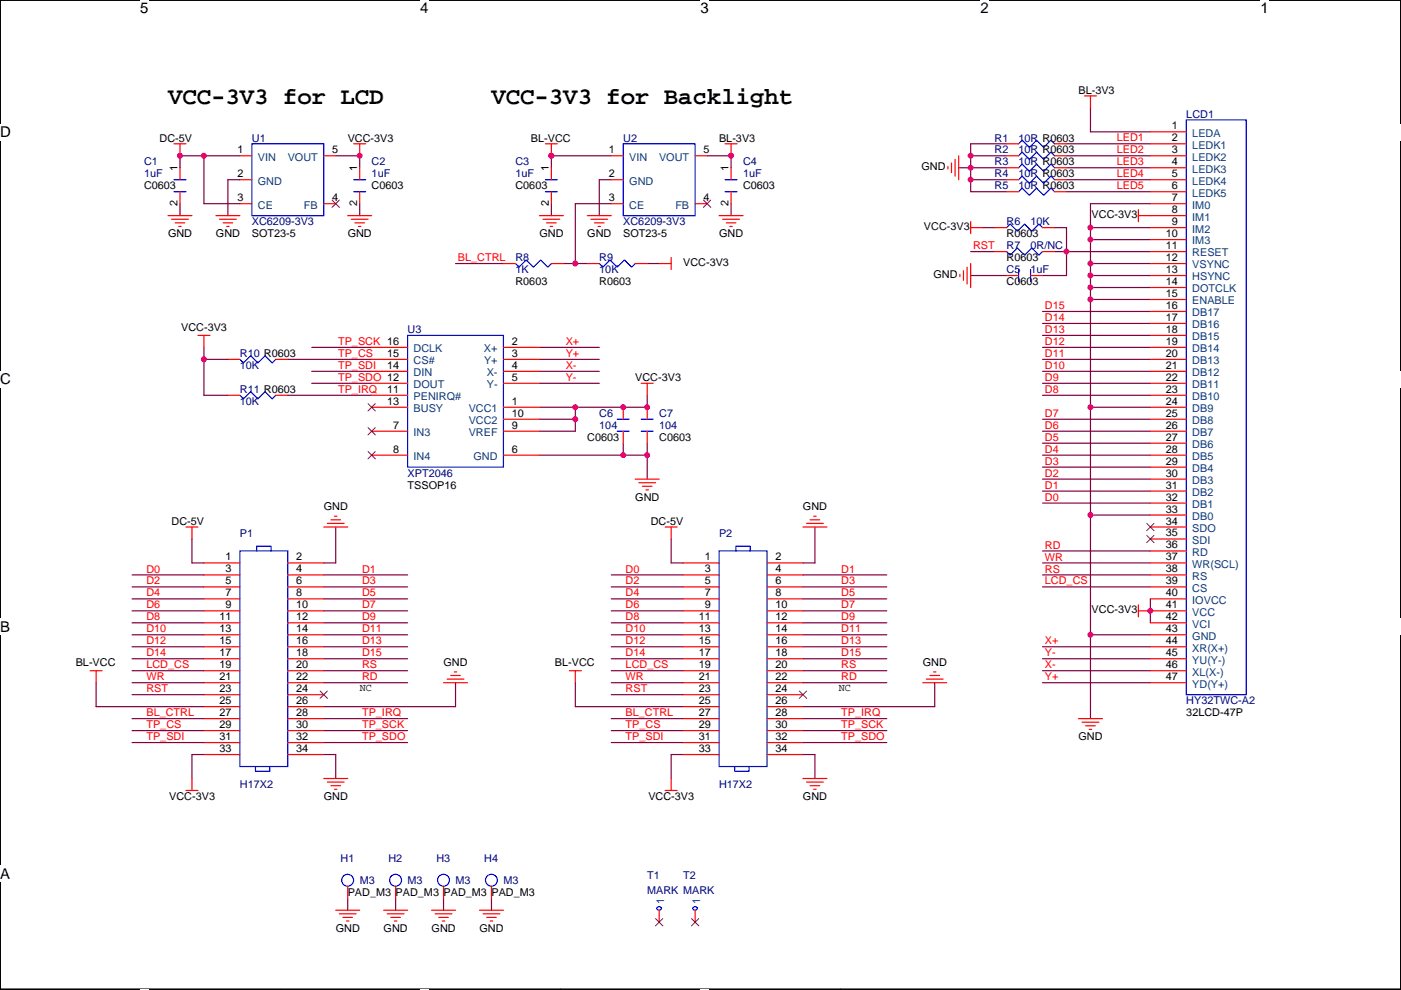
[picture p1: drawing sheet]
<svg xmlns="http://www.w3.org/2000/svg" width="297mm" height="210mm" viewBox="0 0 297 210" stroke-linecap="round" stroke-linejoin="round" font-family="sans-serif">
<path d="M.1 0h296.9v209.8h-296.9z" fill="none" stroke="#000" stroke-width=".25"/>
<g fill="#fff">
<path d="M29.7 0h1.8v3.5h-1.8z"/>
<path d="M29.7 209.8l1.8 .1z"/>
</g>
<path d="M59.4 0h.1M59.4 209.8h.1" fill="none" stroke="#000" stroke-width=".25"/>
<g fill="#fff">
<path d="M89.1 0h1.8v3.5h-1.8z"/>
<path d="M89.1 209.8l1.8 .1z"/>
</g>
<path d="M118.8 0h.1M118.8 209.8h.1" fill="none" stroke="#000" stroke-width=".25"/>
<g fill="#fff">
<path d="M148.5 0h1.8v3.5h-1.8z"/>
<path d="M148.5 209.8l1.8 .1z"/>
</g>
<path d="M178.2 0h.1M178.2 209.8h.1" fill="none" stroke="#000" stroke-width=".25"/>
<path d="M207.9 0h1.7v3.5h-1.7z" fill="#fff"/>
<path d="M237.6 0h.1" fill="none" stroke="#000" stroke-width=".25"/>
<g fill="#fff">
<path d="M267.3 0h1.7v3.5h-1.7z"/>
<path d="M.1 26.2h2.2v3.6h-2.2z"/>
<path d="M297 26.2v3.6z"/>
<path d="M.1 78.7h2.2v3.5h-2.2z"/>
<path d="M297 78.7v3.5z"/>
</g>
<path d="M.1 52.5h.1M297 52.5h.1" fill="none" stroke="#000" stroke-width=".25"/>
<g fill="#fff">
<path d="M.1 131.1h2.1v3.6h-2.1z"/>
<path d="M297 131.1v3.6z"/>
</g>
<path d="M.1 104.9h.1M297 104.9h.1" fill="none" stroke="#000" stroke-width=".25"/>
<path d="M0 183.6h2.2v3.5h-2.2z" fill="#fff"/>
<path d="M.1 157.4h.1M297 157.4h.1" fill="none" stroke="#000" stroke-width=".25"/>
<g fill="none" stroke="#800040" stroke-width=".25">
<path d="M43.2 33h-5v2.6M43.2 33v10.2h7.7M43.2 33h7.7M50.9 38.1h-2.6v7.6M71.2 33h5.1v2.6M129.6 33h-12.7v2.6M129.6 38.1h-2.5v7.6M149.9 33h5.1v2.6M203.3 35.6h2.5M205.8 38.1h7.6M205.8 35.6h7.6M205.8 35.6v2.5"/>
<path d="M205.8 33v2.6M205.8 38.1v2.6h7.6M205.8 33h7.6M213.4 30.5h-7.6v2.5M226.1 30.5h17.8M226.1 33h17.8M226.1 35.6h17.8M226.1 38.1h17.8M231.2 22.9v5.1h12.7M38.2 43.2v2.5M76.3 43.2v2.5M96.6 55.9h10.1"/>
<path d="M116.9 43.2v2.5M119.4 55.9h5.1M129.6 43.2h-7.6v12.7M137.2 55.9h2.6M155 43.2v2.5M205.8 53.4h5.1M205.8 58.4h7.6M208.3 48.3h2.6M223.6 53.4h2.5M223.6 48.3h2.5v5.1M226.1 40.7h17.8M226.1 53.4h17.8"/>
<path d="M226.1 53.4v5h-5.1M231.2 55.9h12.7M231.2 55.9v2.5h12.7M231.2 58.4v2.6h12.7M231.2 48.3v2.5M231.2 48.3h12.7M231.2 50.8v5.1M231.2 50.8h12.7M243.9 43.2h-12.7v5.1M43.2 73.7v2.5M48.3 76.2h-5.1v7.6h5.1M61 76.2h17.8"/>
<path d="M66.1 73.7h12.7M66.1 78.8h12.7M114.4 73.7h12.7M114.4 76.2h12.7M114.4 78.8h12.7M221 66.1h22.9M221 68.6h22.9M221 71.1h22.9M221 73.7h22.9M221 76.2h22.9M221 78.8h22.9M231.2 63.5h12.7"/>
<path d="M231.2 61v2.5M231.2 63.5v22.9M61 83.8h17.8M66.1 81.3h12.7M114.4 81.3h12.7M114.4 86.4h7.6M114.4 88.9h7.6M114.4 96.5h17.7M122 86.4v2.5M122 88.9v2.6h-7.6M132.1 96.5h5.1M132.1 94v2.5"/>
<path d="M137.2 83.8v2.6h-15.2M137.2 94v2.5M137.2 96.5v5.1M221 81.3h22.9M221 83.8h22.9M221 88.9h22.9M221 91.5h22.9M221 94h22.9M221 96.5h22.9M221 99.1h22.9M231.2 86.4h12.7M231.2 86.4v22.8"/>
<path d="M40.7 114.3v5.1h2.5M71.2 111.8v7.6h-2.6M142.3 114.3v5.1h2.5M172.8 111.8v7.6h-2.6M221 119.4h22.9M221 101.6h22.9M221 104.2h22.9M221 106.7h22.9M221 116.9h22.9M231.2 109.2h12.7M231.2 109.2v25.4M28 121.9h15.2"/>
<path d="M28 124.5h15.2M28 127h15.2M28 129.6h15.2M28 132.1h15.2M28 134.6h15.2M28 137.2h15.2M28 139.7h15.2M68.6 121.9h17.8M68.6 124.5h17.8M68.6 127h17.8M68.6 129.6h17.8M68.6 132.1h17.8"/>
<path d="M68.6 134.6h17.8M68.6 137.2h17.8M68.6 139.7h17.8M129.6 121.9h15.2M129.6 124.5h15.2M129.6 127h15.2M129.6 129.6h15.2M129.6 132.1h15.2M129.6 134.6h15.2M129.6 137.2h15.2M129.6 139.7h15.2M170.2 121.9h17.8"/>
<path d="M170.2 124.5h17.8M170.2 127h17.8M170.2 129.6h17.8M170.2 132.1h17.8M170.2 134.6h17.8M170.2 137.2h17.8M170.2 139.7h17.8M221 124.5h22.9M221 137.2h22.9M221 139.7h22.9M221 121.9h22.9M231.2 134.6h12.7"/>
<path d="M231.2 134.6v17.8M243.9 127v5.1M20.4 144.8v5.1h22.8M28 142.3h15.2M28 144.8h15.2M28 147.3h15.2M28 152.4h15.2M28 155h15.2M28 157.5h15.2M68.6 142.3h17.8M68.6 144.8h17.8M68.6 152.4h17.8"/>
<path d="M68.6 155h17.8M68.6 157.5h17.8M96.6 144.8v5.1h-28M122 144.8v5.1h22.8M129.6 142.3h15.2M129.6 144.8h15.2M129.6 147.3h15.2M129.6 152.4h15.2M129.6 155h15.2M129.6 157.5h15.2M170.2 142.3h17.8M170.2 144.8h17.8"/>
<path d="M170.2 152.4h17.8M170.2 155h17.8M170.2 157.5h17.8M198.2 144.8v5.1h-28M221 142.3h22.9M221 144.8h22.9M43.2 160h-2.5v5.1M68.6 160h2.6v5.1M144.8 160h-2.5v5.1M170.2 160h2.6v5.1M73.7 190.5v2.6M83.9 190.5v2.6"/>
<path d="M94 190.5v2.6M104.2 190.5v2.6"/>
</g>
<g fill="#f0f" stroke="#f0f" stroke-width=".25">
<circle cx="231.2" cy="55.9" r=".5"/>
<circle cx="231.2" cy="61" r=".5"/>
<circle cx="231.2" cy="58.4" r=".5"/>
<circle cx="231.2" cy="63.5" r=".5"/>
<circle cx="231.2" cy="134.6" r=".5"/>
<circle cx="243.9" cy="129.5" r=".5"/>
<circle cx="205.8" cy="33" r=".5"/>
<circle cx="205.8" cy="38.1" r=".5"/>
<circle cx="205.8" cy="35.6" r=".5"/>
<circle cx="231.2" cy="86.4" r=".5"/>
<circle cx="226.1" cy="53.3" r=".5"/>
<circle cx="231.2" cy="50.8" r=".5"/>
<circle cx="231.2" cy="109.2" r=".5"/>
<circle cx="38.1" cy="33" r=".5"/>
<circle cx="76.2" cy="33" r=".5"/>
<circle cx="43.2" cy="33" r=".5"/>
<circle cx="116.9" cy="33" r=".5"/>
<circle cx="155" cy="33" r=".5"/>
<circle cx="132.1" cy="86.4" r=".5"/>
<circle cx="122" cy="88.9" r=".5"/>
<circle cx="122" cy="86.4" r=".5"/>
<circle cx="132.1" cy="96.5" r=".5"/>
<circle cx="137.2" cy="86.4" r=".5"/>
<circle cx="137.2" cy="96.5" r=".5"/>
<circle cx="43.2" cy="76.2" r=".5"/>
<circle cx="231.2" cy="48.3" r=".5"/>
<circle cx="122" cy="55.9" r=".5"/>
</g>
<g fill="none" stroke="#f00" stroke-width=".25">
<path d="M36.9 30.5h2.5M38.2 30.5v2.5M38.2 35.6v2.5M50.9 33h2.5M50.9 38.1h2.5M68.6 33h2.6M75 30.5h2.5M76.3 30.5v2.5M76.3 35.6v2.5M115.6 30.5h2.6M116.9 30.5v2.5M116.9 35.6v2.5"/>
<path d="M129.6 33h2.5M129.6 38.1h2.5M147.4 33h2.5M153.7 30.5h2.6M155 30.5v2.5M155 35.6v2.5M201 35.3v.5M201.7 34.6v2M202.5 33.8v3.6M203.3 33v5.1M213.4 30.5h2.6M213.4 33h2.6"/>
<path d="M213.4 35.6h2.6M213.4 38.1h2.6M223.6 30.5h2.5M223.6 33h2.5M223.6 35.6h2.5M223.6 38.1h2.5M229.9 20.3h2.6M231.2 20.3v2.6M243.9 28h7.6M243.9 30.5h7.6M243.9 33h7.6M243.9 35.6h7.6"/>
<path d="M243.9 38.1h7.6M35.6 45.7h5.1M36.4 46.5h3.5M37.1 47.3h2.1M37.9 48h.5M38.2 40.7v2.5M45.8 45.7h5.1M46.5 46.5h3.6M47.3 47.3h2M48.1 48h.5M50.9 43.2h2.5M68.6 43.2h2.6"/>
<path d="M73.7 45.7h5.1M74.5 46.5h3.5M75.2 47.3h2.1M76 48h.5M76.3 40.7v2.5M106.7 55.9h2.6M114.4 45.7h5M115.1 46.5h3.6M115.9 47.3h2M116.6 48h.6M116.9 40.7v2.5M116.9 55.9h2.5"/>
<path d="M124.5 55.9h2.6M124.5 45.7h5.1M125.3 46.5h3.5M126 47.3h2.1M126.8 48h.5M129.6 43.2h2.5M134.7 55.9h2.5M139.8 55.9h2.5M142.3 54.6v2.6M147.4 43.2h2.5M152.5 45.7h5M153.2 46.5h3.6"/>
<path d="M154 47.3h2M154.7 48h.6M155 40.7v2.5M203.5 58.2v.5M204.3 57.4v2.1M205 56.7v3.5M205.8 55.9v5.1M205.8 48.3h2.5M205.8 47v2.6M210.9 53.4h2.5M210.9 48.3h2.5M213.4 58.4h2.6"/>
<path d="M213.4 40.7h2.6M218.5 58.4h2.5M221 53.4h2.6M221 48.3h2.6M223.6 40.7h2.5M241.4 45.7h10.1M241.4 44.5v2.5M243.9 40.7h7.6M243.9 43.2h7.6M243.9 48.3h7.6M243.9 50.8h7.6M243.9 53.4h7.6"/>
<path d="M243.9 55.9h7.6M243.9 58.4h7.6M42 71.1h2.5M43.2 71.1v2.6M48.3 76.2h2.6M58.5 76.2h2.5M78.8 78.8h7.6M78.8 76.2h7.6M78.8 73.7h7.6M106.7 73.7h7.7M106.7 76.2h7.7M106.7 78.8h7.7"/>
<path d="M243.9 61h7.6M243.9 63.5h7.6M243.9 66.1h7.6M243.9 68.6h7.6M243.9 71.1h7.6M243.9 73.7h7.6M243.9 76.2h7.6M243.9 78.8h7.6M48.3 83.8h2.6M58.5 83.8h2.5M78.8 91.5h7.6M78.8 96.5h7.6"/>
<path d="M78.8 83.8h7.6M78.8 81.3h7.6M78.8 86.4h7.6M106.7 86.4h7.7M106.7 81.3h7.7M106.7 96.5h7.7M106.7 91.5h7.7M106.7 88.9h7.7M132.1 91.5v2.5M132.1 86.4v2.5M136 81.3h2.5M137.2 81.3v2.5"/>
<path d="M137.2 91.5v2.5M137.2 86.4v2.5M243.9 81.3h7.6M243.9 83.8h7.6M243.9 86.4h7.6M243.9 88.9h7.6M243.9 91.5h7.6M243.9 94h7.6M243.9 96.5h7.6M243.9 99.1h7.6M39.4 111.8h2.6M40.7 111.8v2.5"/>
<path d="M43.2 119.4h7.7M61 119.4h7.6M68.6 111.8h5.1M69.4 111h3.6M70.2 110.3h2M70.9 109.5h.5M134.7 101.6h5.1M135.4 102.4h3.6M136.2 103.1h2M137 103.9h.5M141 111.8h2.6M142.3 111.8v2.5"/>
<path d="M144.8 119.4h7.7M162.6 119.4h7.6M170.2 111.8h5.1M171 111h3.6M171.8 110.3h2M172.5 109.5h.5M243.9 101.6h7.6M243.9 104.2h7.6M243.9 106.7h7.6M243.9 109.2h7.6M243.9 111.8h7.6M243.9 114.3h7.6"/>
<path d="M243.9 116.9h7.6M243.9 119.4h7.6M43.2 121.9h7.7M43.2 124.5h7.7M43.2 127h7.7M43.2 129.6h7.7M43.2 132.1h7.7M43.2 134.6h7.7M43.2 137.2h7.7M43.2 139.7h7.7M61 121.9h7.6M61 124.5h7.6"/>
<path d="M61 127h7.6M61 129.6h7.6M61 132.1h7.6M61 134.6h7.6M61 137.2h7.6M61 139.7h7.6M144.8 121.9h7.7M144.8 124.5h7.7M144.8 127h7.7M144.8 129.6h7.7M144.8 132.1h7.7M144.8 134.6h7.7"/>
<path d="M144.8 137.2h7.7M144.8 139.7h7.7M162.6 121.9h7.6M162.6 124.5h7.6M162.6 127h7.6M162.6 129.6h7.6M162.6 132.1h7.6M162.6 134.6h7.6M162.6 137.2h7.6M162.6 139.7h7.6M241.4 129.6h10.1M241.4 128.3v2.5"/>
<path d="M243.9 121.9h7.6M243.9 124.5h7.6M243.9 127h7.6M243.9 132.1h7.6M243.9 134.6h7.6M243.9 137.2h7.6M243.9 139.7h7.6M19.1 142.3h2.6M20.4 142.3v2.5M43.2 142.3h7.7M43.2 144.8h7.7M43.2 147.3h7.7"/>
<path d="M43.2 149.9h7.7M43.2 152.4h7.7M43.2 155h7.7M43.2 157.5h7.7M61 142.3h7.6M61 144.8h7.6M61 147.3h7.6M61 149.9h7.6M61 152.4h7.6M61 155h7.6M61 157.5h7.6M94 144.8h5.1"/>
<path d="M94.8 144h3.6M95.6 143.3h2M96.3 142.5h.5M120.7 142.3h2.6M122 142.3v2.5M144.8 142.3h7.7M144.8 144.8h7.7M144.8 147.3h7.7M144.8 149.9h7.7M144.8 152.4h7.7M144.8 155h7.7M144.8 157.5h7.7"/>
<path d="M162.6 142.3h7.6M162.6 144.8h7.6M162.6 147.3h7.6M162.6 149.9h7.6M162.6 152.4h7.6M162.6 155h7.6M162.6 157.5h7.6M195.6 144.8h5.1M196.4 144h3.6M197.2 143.3h2M197.9 142.5h.5M228.7 152.4h5"/>
<path d="M229.4 153.2h3.6M230.2 153.9h2M230.9 154.7h.6M243.9 142.3h7.6M243.9 144.8h7.6M39.4 167.7h2.6M40.7 165.1v2.6M43.2 160h7.7M61 160h7.6M68.6 165.1h5.1M69.4 165.9h3.6M70.2 166.6h2"/>
<path d="M70.9 167.4h.5M141 167.7h2.6M142.3 165.1v2.6M144.8 160h7.7M162.6 160h7.6M170.2 165.1h5.1M171 165.9h3.6M171.8 166.6h2M172.5 167.4h.5M71.2 193.1h5.1M71.9 193.8h3.6M72.7 194.6h2"/>
<path d="M73.5 195.3h.5M73.7 188v2.5M81.3 193.1h5.1M82.1 193.8h3.6M82.9 194.6h2M83.6 195.3h.5M83.9 188v2.5M91.5 193.1h5.1M92.3 193.8h3.5M93 194.6h2.1M93.8 195.3h.5M94 188v2.5"/>
<path d="M101.7 193.1h5M102.4 193.8h3.6M103.2 194.6h2M103.9 195.3h.6M104.2 188v2.5M139.8 193.1v2.5M147.4 193.1v2.5"/>
</g>
<g fill="none" stroke="#00f" stroke-width=".25">
<path d="M36.9 38.1h2.5M53.4 30.5h15.2v15.2h-15.2zM75 38.1h2.5M115.6 38.1h2.6M132.1 30.5h15.3v15.2h-15.3zM153.7 38.1h2.6M216 30.5l.7-.8 1.5 1.6 1.6-1.6 1.5 1.6 1.5-1.6 .8 .8M216 33l.7-.7 1.5 1.5 1.6-1.5 1.5 1.5 1.5-1.5 .8 .7M216 35.6l.7-.8 1.5 1.5 1.6-1.5 1.5 1.5 1.5-1.5 .8 .8M216 38.1l.7-.7 1.5 1.5 1.6-1.5 1.5 1.5 1.5-1.5 .8 .7M251.5 25.4h12.7v121.9h-12.7zM36.9 40.7h2.5"/>
<path d="M75 40.7h2.5M109.3 55.9l.7 .8 1.6-1.6 1.5 1.6 1.5-1.6 1.5 1.6 .8-.8M115.6 40.7h2.6M127.1 55.9l.7 .8 1.5-1.6 1.6 1.6 1.5-1.6 1.5 1.6 .8-.8M153.7 40.7h2.6M213.4 53.4l.8 .7 1.5-1.5 1.5 1.5 1.6-1.5 1.5 1.5 .7-.7M213.4 48.3l.8-.8 1.5 1.5 1.5-1.5 1.6 1.5 1.5-1.5 .7 .8M216 57.2v2.5M216 40.7l.7-.8 1.5 1.5 1.6-1.5 1.5 1.5 1.5-1.5 .8 .8M218.5 57.2v2.5M50.9 76.2l.7 .8 1.5-1.5 1.6 1.5 1.5-1.5 1.5 1.5 .8-.8M86.4 71.1h20.3v28h-20.3z"/>
<path d="M50.9 83.8l.7 .8 1.5-1.5 1.6 1.5 1.5-1.5 1.5 1.5 .8-.8M130.9 91.5h2.5M130.9 88.9h2.5M136 91.5h2.5M136 88.9h2.5M50.9 116.9h10.1v45.7h-10.1zM54.4 116.9v-1.1h3.1v1.1M152.5 116.9h10.1v45.7h-10.1zM156 116.9v-1.1h3.1v1.1M54.2 162.6v1h3v-1M155.8 162.6v1h3v-1"/>
<circle cx="73.7" cy="186.7" r="1.26"/>
<circle cx="83.9" cy="186.7" r="1.26"/>
<circle cx="94" cy="186.7" r="1.26"/>
<circle cx="104.2" cy="186.7" r="1.26"/>
<circle cx="139.8" cy="192.7" r=".45"/>
<circle cx="147.4" cy="192.7" r=".45"/>
</g>
<g fill="none" stroke="#804000" stroke-width=".21">
<path d="M70.4 42.4l1.6 1.6M71.9 42.4l-1.5 1.6M149.2 42.4l1.5 1.6M150.7 42.4l-1.6 1.6M78 90.7l1.6 1.5M78 95.8l1.6 1.5M78 85.6l1.6 1.6M79.6 90.7l-1.6 1.5M79.6 95.8l-1.6 1.5M79.6 85.6l-1.6 1.6M243.1 111l1.6 1.6M243.1 113.6l1.6 1.5"/>
<path d="M244.7 111l-1.6 1.6M244.7 113.6l-1.6 1.5M67.9 146.6l1.5 1.5M69.4 146.6l-1.5 1.5M169.5 146.6l1.5 1.5M171 146.6l-1.5 1.5M139 194.8l1.5 1.6M140.5 194.8l-1.5 1.6M146.6 194.8l1.6 1.6M148.1 194.8l-1.5 1.6"/>
</g>
<g font-size="5.1">
<text x="35.6" y="22.1">VCC-3V3 for LCD</text>
<text x="104.2" y="22.1">VCC-3V3 for Backlight</text>
</g>
<g font-size="3.2">
<text x="29.7" y="2.8">5</text>
<text x="89.1" y="2.8">4</text>
<text x="148.5" y="2.8">3</text>
<text x="207.9" y="2.8">2</text>
<text x="267.3" y="2.8">1</text>
<text x=".1" y="29.1">D</text>
<text x=".1" y="81.5">C</text>
<text x=".1" y="134">B</text>
<text x=".1" y="186.4">A</text>
</g>
<g font-size="2.3">
<text x="228.7" y="19.9">BL-3V3</text>
<text x="248.5" y="27.4">1</text>
<text x="248.5" y="30">2</text>
<text x="33.8" y="30">DC-5V</text>
<text x="50.4" y="32.5">1</text>
<text x="70.4" y="32.5">5</text>
<text x="73.7" y="30">VCC-3V3</text>
<text x="112.6" y="30">BL-VCC</text>
<text x="129.1" y="32.5">1</text>
<text x="149.2" y="32.5">5</text>
<text x="152.5" y="30">BL-3V3</text>
<text x="248.5" y="32.5">3</text>
<text x="248.5" y="35.1">4</text>
<text x="30.5" y="40.2">C0603</text>
<text x="37.6" y="36.3" transform="rotate(-90 37.6 36.3)">1</text>
<text x="50.4" y="37.6">2</text>
<text x="75.7" y="36.3" transform="rotate(-90 75.7 36.3)">1</text>
<text x="78.8" y="40.2">C0603</text>
<text x="109.3" y="40.2">C0603</text>
<text x="116.4" y="36.3" transform="rotate(-90 116.4 36.3)">1</text>
<text x="129.1" y="37.6">2</text>
<text x="154.5" y="36.3" transform="rotate(-90 154.5 36.3)">1</text>
<text x="157.5" y="40.2">C0603</text>
<text x="195.4" y="36.1">GND</text>
<text x="248.5" y="37.6">5</text>
<text x="248.5" y="40.1">6</text>
<text x="37.6" y="43.7" transform="rotate(-90 37.6 43.7)">2</text>
<text x="50.4" y="42.7">3</text>
<text x="70.4" y="42.7">4</text>
<text x="75.7" y="43.7" transform="rotate(-90 75.7 43.7)">2</text>
<text x="116.4" y="43.7" transform="rotate(-90 116.4 43.7)">2</text>
<text x="129.1" y="42.7">3</text>
<text x="149.2" y="42.7">4</text>
<text x="154.5" y="43.7" transform="rotate(-90 154.5 43.7)">2</text>
<text x="231.5" y="46.3">VCC-3V3</text>
<text x="248.5" y="42.7">7</text>
<text x="248.5" y="45.2">8</text>
<text x="248.5" y="47.8">9</text>
<text x="35.6" y="50.3">GND</text>
<text x="45.8" y="50.3">GND</text>
<text x="53.4" y="50.3">SOT23-5</text>
<text x="73.7" y="50.3">GND</text>
<text x="114.4" y="50.3">GND</text>
<text x="124.5" y="50.3">GND</text>
<text x="132.1" y="50.3">SOT23-5</text>
<text x="152.5" y="50.3">GND</text>
<text x="195.9" y="48.8">VCC-3V3</text>
<text x="213.4" y="50.3">R0603</text>
<text x="247.2" y="50.3">10</text>
<text x="247.2" y="52.8">11</text>
<text x="144.8" y="56.4">VCC-3V3</text>
<text x="197.9" y="59">GND</text>
<text x="213.4" y="55.4">R0603</text>
<text x="247.2" y="55.4">12</text>
<text x="247.2" y="57.9">13</text>
<text x="109.3" y="60.5">R0603</text>
<text x="127.1" y="60.5">R0603</text>
<text x="213.4" y="60.5">C0603</text>
<text x="247.2" y="60.5">14</text>
<text x="247.2" y="63">15</text>
<text x="247.2" y="65.5">16</text>
<text x="38.4" y="70.1">VCC-3V3</text>
<text x="247.2" y="68.1">17</text>
<text x="247.2" y="70.6">18</text>
<text x="82.1" y="75.7">15</text>
<text x="108.5" y="73.2">2</text>
<text x="108.5" y="75.7">3</text>
<text x="247.2" y="73.2">19</text>
<text x="247.2" y="75.7">20</text>
<text x="82.1" y="83.3">11</text>
<text x="82.1" y="78.2">14</text>
<text x="108.5" y="80.8">5</text>
<text x="108.5" y="78.2">4</text>
<text x="134.7" y="80.8">VCC-3V3</text>
<text x="247.2" y="78.2">21</text>
<text x="247.2" y="80.8">22</text>
<text x="247.2" y="83.3">23</text>
<text x="82.1" y="85.9">13</text>
<text x="108.5" y="85.9">1</text>
<text x="108.5" y="88.4">10</text>
<text x="247.2" y="85.9">24</text>
<text x="247.2" y="88.4">25</text>
<text x="83.4" y="90.9">7</text>
<text x="108.5" y="90.9">9</text>
<text x="124.5" y="93.5">C0603</text>
<text x="139.8" y="93.5">C0603</text>
<text x="247.2" y="90.9">26</text>
<text x="247.2" y="93.5">27</text>
<text x="83.4" y="96">8</text>
<text x="108.5" y="96">6</text>
<text x="247.2" y="96">28</text>
<text x="247.2" y="98.6">29</text>
<text x="247.2" y="101.1">30</text>
<text x="86.4" y="103.7">TSSOP16</text>
<text x="134.7" y="106.2">GND</text>
<text x="247.2" y="103.6">31</text>
<text x="247.2" y="106.2">32</text>
<text x="36.4" y="111.3">DC-5V</text>
<text x="68.6" y="108.2">GND</text>
<text x="138" y="111.3">DC-5V</text>
<text x="170.2" y="108.2">GND</text>
<text x="247.2" y="108.7">33</text>
<text x="247.2" y="111.3">34</text>
<text x="247.2" y="113.8">35</text>
<text x="47.8" y="118.9">1</text>
<text x="62.8" y="118.9">2</text>
<text x="149.4" y="118.9">1</text>
<text x="164.4" y="118.9">2</text>
<text x="247.2" y="116.3">36</text>
<text x="247.2" y="118.9">37</text>
<text x="47.8" y="121.4">3</text>
<text x="47.8" y="124">5</text>
<text x="62.8" y="121.4">4</text>
<text x="62.8" y="124">6</text>
<text x="149.4" y="121.4">3</text>
<text x="149.4" y="124">5</text>
<text x="164.4" y="121.4">4</text>
<text x="164.4" y="124">6</text>
<text x="247.2" y="121.4">38</text>
<text x="247.2" y="124">39</text>
<text x="46.5" y="131.6">11</text>
<text x="47.8" y="126.5">7</text>
<text x="47.8" y="129">9</text>
<text x="62.8" y="126.5">8</text>
<text x="62.8" y="129">10</text>
<text x="62.8" y="131.6">12</text>
<text x="148.1" y="131.6">11</text>
<text x="149.4" y="126.5">7</text>
<text x="149.4" y="129">9</text>
<text x="164.4" y="126.5">8</text>
<text x="164.4" y="129">10</text>
<text x="164.4" y="131.6">12</text>
<text x="231.5" y="130.1">VCC-3V3</text>
<text x="247.2" y="126.5">40</text>
<text x="247.2" y="129">41</text>
<text x="247.2" y="131.6">42</text>
<text x="46.5" y="134.1">13</text>
<text x="46.5" y="136.7">15</text>
<text x="62.8" y="134.1">14</text>
<text x="62.8" y="136.7">16</text>
<text x="148.1" y="134.1">13</text>
<text x="148.1" y="136.7">15</text>
<text x="164.4" y="134.1">14</text>
<text x="164.4" y="136.7">16</text>
<text x="247.2" y="134.1">43</text>
<text x="247.2" y="136.7">44</text>
<text x="16.1" y="141.3">BL-VCC</text>
<text x="46.5" y="139.2">17</text>
<text x="46.5" y="141.7">19</text>
<text x="62.8" y="139.2">18</text>
<text x="62.8" y="141.7">20</text>
<text x="94" y="141.3">GND</text>
<text x="117.7" y="141.3">BL-VCC</text>
<text x="148.1" y="139.2">17</text>
<text x="148.1" y="141.7">19</text>
<text x="164.4" y="139.2">18</text>
<text x="164.4" y="141.7">20</text>
<text x="195.6" y="141.3">GND</text>
<text x="247.2" y="139.2">45</text>
<text x="247.2" y="141.7">46</text>
<text x="46.5" y="144.3">21</text>
<text x="46.5" y="146.8">23</text>
<text x="46.5" y="149.4">25</text>
<text x="62.8" y="144.3">22</text>
<text x="62.8" y="146.8">24</text>
<text x="62.8" y="149.4">26</text>
<text x="76.3" y="146.6">NC</text>
<text x="148.1" y="144.3">21</text>
<text x="148.1" y="146.8">23</text>
<text x="148.1" y="149.4">25</text>
<text x="164.4" y="144.3">22</text>
<text x="164.4" y="146.8">24</text>
<text x="164.4" y="149.4">26</text>
<text x="177.9" y="146.6">NC</text>
<text x="247.2" y="144.3">47</text>
<text x="46.5" y="151.9">27</text>
<text x="46.5" y="154.4">29</text>
<text x="62.8" y="151.9">28</text>
<text x="62.8" y="154.4">30</text>
<text x="148.1" y="151.9">27</text>
<text x="148.1" y="154.4">29</text>
<text x="164.4" y="151.9">28</text>
<text x="164.4" y="154.4">30</text>
<text x="251.5" y="151.9">32LCD-47P</text>
<text x="46.5" y="157">31</text>
<text x="46.5" y="159.5">33</text>
<text x="62.8" y="157">32</text>
<text x="62.8" y="159.5">34</text>
<text x="148.1" y="157">31</text>
<text x="148.1" y="159.5">33</text>
<text x="164.4" y="157">32</text>
<text x="164.4" y="159.5">34</text>
<text x="228.7" y="157">GND</text>
<text x="35.9" y="169.7">VCC-3V3</text>
<text x="68.6" y="169.7">GND</text>
<text x="137.5" y="169.7">VCC-3V3</text>
<text x="170.2" y="169.7">GND</text>
<text x="73.7" y="190">PAD_M3 PAD_M3 PAD_M3 PAD_M3</text>
<text x="71.2" y="197.7">GND</text>
<text x="81.3" y="197.7">GND</text>
<text x="91.5" y="197.7">GND</text>
<text x="101.7" y="197.7">GND</text>
</g>
<g font-size="2.3" fill="#f00">
<text x="236.8" y="30">LED1</text>
<text x="236.8" y="32.5">LED2</text>
<text x="236.8" y="35.1">LED3</text>
<text x="236.8" y="37.6">LED4</text>
<text x="236.8" y="40.2">LED5</text>
<text x="206.3" y="52.9">RST</text>
<text x="97.1" y="55.4">BL_CTRL</text>
<text x="221.5" y="65.6">D15</text>
<text x="221.5" y="68.1">D14</text>
<text x="221.5" y="70.6">D13</text>
<text x="71.7" y="73.2">TP_SCK 16</text>
<text x="71.7" y="75.7">TP_CS</text>
<text x="119.9" y="73.2">X+</text>
<text x="119.9" y="75.7">Y+</text>
<text x="221.5" y="73.2">D12</text>
<text x="221.5" y="75.7">D11</text>
<text x="71.7" y="78.3">TP_SDI</text>
<text x="71.7" y="80.8">TP_SDO 12</text>
<text x="71.7" y="83.3">TP_IRQ</text>
<text x="119.9" y="78.3">X-</text>
<text x="119.9" y="80.8">Y-</text>
<text x="221.5" y="78.3">D10</text>
<text x="221.5" y="80.8">D9</text>
<text x="221.5" y="83.3">D8</text>
<text x="221.5" y="88.4">D7</text>
<text x="221.5" y="91">D6</text>
<text x="221.5" y="93.5">D5</text>
<text x="221.5" y="96">D4</text>
<text x="221.5" y="98.6">D3</text>
<text x="221.5" y="101.1">D2</text>
<text x="221.5" y="103.7">D1</text>
<text x="221.5" y="106.2">D0</text>
<text x="221.5" y="118.9">WR</text>
<text x="221.5" y="116.4">RD</text>
<text x="31" y="121.4">D0</text>
<text x="31" y="124">D2</text>
<text x="76.8" y="121.4">D1</text>
<text x="76.8" y="124">D3</text>
<text x="132.6" y="121.4">D0</text>
<text x="132.6" y="124">D2</text>
<text x="178.4" y="121.4">D1</text>
<text x="178.4" y="124">D3</text>
<text x="221.5" y="124">LCD_CS</text>
<text x="221.5" y="121.4">RS</text>
<text x="31" y="126.5">D4</text>
<text x="31" y="129.1">D6</text>
<text x="31" y="131.6">D8</text>
<text x="76.8" y="126.5">D5</text>
<text x="76.8" y="129.1">D7</text>
<text x="76.8" y="131.6">D9</text>
<text x="132.6" y="126.5">D4</text>
<text x="132.6" y="129.1">D6</text>
<text x="132.6" y="131.6">D8</text>
<text x="178.4" y="126.5">D5</text>
<text x="178.4" y="129.1">D7</text>
<text x="178.4" y="131.6">D9</text>
<text x="31" y="134.1">D10</text>
<text x="31" y="136.7">D12</text>
<text x="76.8" y="134.1">D11</text>
<text x="76.8" y="136.7">D13</text>
<text x="132.6" y="134.1">D10</text>
<text x="132.6" y="136.7">D12</text>
<text x="178.4" y="134.1">D11</text>
<text x="178.4" y="136.7">D13</text>
<text x="221.5" y="136.7">X+</text>
<text x="31" y="139.2">D14</text>
<text x="31" y="141.8">LCD_CS</text>
<text x="76.8" y="139.2">D15</text>
<text x="76.8" y="141.8">RS</text>
<text x="132.6" y="139.2">D14</text>
<text x="132.6" y="141.8">LCD_CS</text>
<text x="178.4" y="139.2">D15</text>
<text x="178.4" y="141.8">RS</text>
<text x="221.5" y="139.2">Y-</text>
<text x="221.5" y="141.8">X-</text>
<text x="31" y="144.3">WR</text>
<text x="31" y="146.8">RST</text>
<text x="76.8" y="144.3">RD</text>
<text x="132.6" y="144.3">WR</text>
<text x="132.6" y="146.8">RST</text>
<text x="178.4" y="144.3">RD</text>
<text x="221.5" y="144.3">Y+</text>
<text x="31" y="151.9">BL_CTRL</text>
<text x="31" y="154.5">TP_CS</text>
<text x="76.8" y="151.9">TP_IRQ</text>
<text x="76.8" y="154.5">TP_SCK</text>
<text x="132.6" y="151.9">BL_CTRL</text>
<text x="132.6" y="154.5">TP_CS</text>
<text x="178.4" y="151.9">TP_IRQ</text>
<text x="178.4" y="154.5">TP_SCK</text>
<text x="31" y="157">TP_SDI</text>
<text x="76.8" y="157">TP_SDO</text>
<text x="132.6" y="157">TP_SDI</text>
<text x="178.4" y="157">TP_SDO</text>
</g>
<g font-size="2.3" fill="#000080">
<text x="251.5" y="24.9">LCD1</text>
<text x="30.5" y="35.1">C1</text>
<text x="53.4" y="30">U1</text>
<text x="78.8" y="35.1">C2</text>
<text x="109.3" y="35.1">C3</text>
<text x="132.1" y="30">U2</text>
<text x="157.5" y="35.1">C4</text>
<text x="210.9" y="30">R1</text>
<text x="210.9" y="32.6">R2</text>
<text x="210.9" y="35.1">R3</text>
<text x="216" y="30">10R R0603</text>
<text x="216" y="32.6">10R R0603</text>
<text x="216" y="35.1">10R R0603</text>
<text x="30.5" y="37.6">1uF</text>
<text x="78.8" y="37.6">1uF</text>
<text x="109.3" y="37.6">1uF</text>
<text x="157.5" y="37.6">1uF</text>
<text x="210.9" y="40.2">R5</text>
<text x="210.9" y="37.6">R4</text>
<text x="216" y="40.2">10R R0603</text>
<text x="216" y="37.6">10R R0603</text>
<text x="53.4" y="47.8">XC6209-3V3</text>
<text x="132.1" y="47.8">XC6209-3V3</text>
<text x="213.4" y="47.8">R6</text>
<text x="218.5" y="47.8">10K</text>
<text x="213.4" y="52.9">R7</text>
<text x="218.5" y="52.9">0R/NC</text>
<text x="109.3" y="55.4">R8</text>
<text x="109.3" y="58">1K</text>
<text x="127.1" y="55.4">R9</text>
<text x="127.1" y="58">10K</text>
<text x="213.4" y="58">C5</text>
<text x="218.5" y="58">1uF</text>
<text x="86.4" y="70.7">U3</text>
<text x="50.9" y="75.7">R10 R0603</text>
<text x="50.9" y="78.3">10K</text>
<text x="50.9" y="83.4">R11 R0603</text>
<text x="50.9" y="85.9">10K</text>
<text x="127.1" y="88.4">C6</text>
<text x="139.8" y="88.4">C7</text>
<text x="127.1" y="91">104</text>
<text x="139.8" y="91">104</text>
<text x="86.4" y="101.1">XPT2046</text>
<text x="50.9" y="113.8">P1</text>
<text x="152.5" y="113.8">P2</text>
<text x="251.5" y="149.4">HY32TWC-A2</text>
<text x="50.9" y="167.2">H17X2</text>
<text x="152.5" y="167.2">H17X2</text>
<text x="72.2" y="182.9">H1</text>
<text x="82.4" y="182.9">H2</text>
<text x="92.5" y="182.9">H3</text>
<text x="102.7" y="182.9">H4</text>
<text x="76.3" y="187.5">M3</text>
<text x="86.4" y="187.5">M3</text>
<text x="96.6" y="187.5">M3</text>
<text x="106.7" y="187.5">M3</text>
<text x="137.2" y="186.5">T1</text>
<text x="137.2" y="189.5">MARK MARK</text>
<text x="144.8" y="186.5">T2</text>
</g>
<g font-size="2.3" fill="#004080">
<text x="252.8" y="29">LEDA</text>
<text x="54.7" y="34.1">VIN</text>
<text x="61" y="34.1">VOUT</text>
<text x="133.4" y="34.1">VIN</text>
<text x="139.7" y="34.1">VOUT</text>
<text x="252.8" y="31.5">LEDK1</text>
<text x="252.8" y="34.1">LEDK2</text>
<text x="54.7" y="39.2">GND</text>
<text x="133.4" y="39.2">GND</text>
<text x="252.8" y="36.6">LEDK3</text>
<text x="252.8" y="39.2">LEDK4</text>
<text x="252.8" y="41.7">LEDK5</text>
<text x="54.7" y="44.2">CE</text>
<text x="64.4" y="44.2">FB</text>
<text x="133.4" y="44.2">CE</text>
<text x="143.2" y="44.2">FB</text>
<text x="252.8" y="44.2">IM0</text>
<text x="252.8" y="46.8">IM1</text>
<text x="252.8" y="49.3">IM2</text>
<text x="252.8" y="51.9">IM3</text>
<text x="252.8" y="54.4">RESET</text>
<text x="252.8" y="56.9">VSYNC</text>
<text x="252.8" y="59.5">HSYNC</text>
<text x="252.8" y="62">DOTCLK</text>
<text x="252.8" y="64.6">ENABLE</text>
<text x="252.8" y="67.1">DB17</text>
<text x="252.8" y="69.6">DB16</text>
<text x="87.7" y="77.3">CS#</text>
<text x="87.7" y="74.7">DCLK</text>
<text x="102.6" y="74.7">X+</text>
<text x="102.6" y="77.3">Y+</text>
<text x="252.8" y="72.2">DB15</text>
<text x="252.8" y="74.7">DB14</text>
<text x="252.8" y="77.3">DB13</text>
<text x="87.7" y="82.3">DOUT</text>
<text x="87.7" y="79.8">DIN</text>
<text x="103.2" y="79.8">X-</text>
<text x="103.2" y="82.3">Y-</text>
<text x="252.8" y="79.8">DB12</text>
<text x="252.8" y="82.3">DB11</text>
<text x="87.7" y="84.9">PENIRQ#</text>
<text x="87.7" y="87.4">BUSY</text>
<text x="99.4" y="87.4">VCC1</text>
<text x="99.4" y="90">VCC2</text>
<text x="252.8" y="84.9">DB10</text>
<text x="252.8" y="87.4">DB9</text>
<text x="252.8" y="90">DB8</text>
<text x="87.7" y="92.5">IN3</text>
<text x="99.4" y="92.5">VREF</text>
<text x="252.8" y="92.5">DB7</text>
<text x="252.8" y="95">DB6</text>
<text x="87.7" y="97.6">IN4</text>
<text x="100.4" y="97.6">GND</text>
<text x="252.8" y="97.6">DB5</text>
<text x="252.8" y="100.1">DB4</text>
<text x="252.8" y="102.7">DB3</text>
<text x="252.8" y="105.2">DB2</text>
<text x="252.8" y="107.7">DB1</text>
<text x="252.8" y="110.3">DB0</text>
<text x="252.8" y="112.8">SDO</text>
<text x="252.8" y="115.4">SDI</text>
<text x="252.8" y="117.9">RD</text>
<text x="252.8" y="120.4">WR(SCL)</text>
<text x="252.8" y="123">RS</text>
<text x="252.8" y="125.5">CS</text>
<text x="252.8" y="128.1">IOVCC</text>
<text x="252.8" y="130.6">VCC</text>
<text x="252.8" y="133.1">VCI</text>
<text x="252.8" y="135.7">GND</text>
<text x="252.8" y="138.2">XR(X+)</text>
<text x="252.8" y="140.8">YU(Y-)</text>
<text x="252.8" y="143.3">XL(X-)</text>
<text x="252.8" y="145.8">YD(Y+)</text>
<text x="140.8" y="191.8" transform="rotate(-90 140.8 191.8)">1</text>
<text x="148.4" y="191.8" transform="rotate(-90 148.4 191.8)">1</text>
</g>
</svg>
